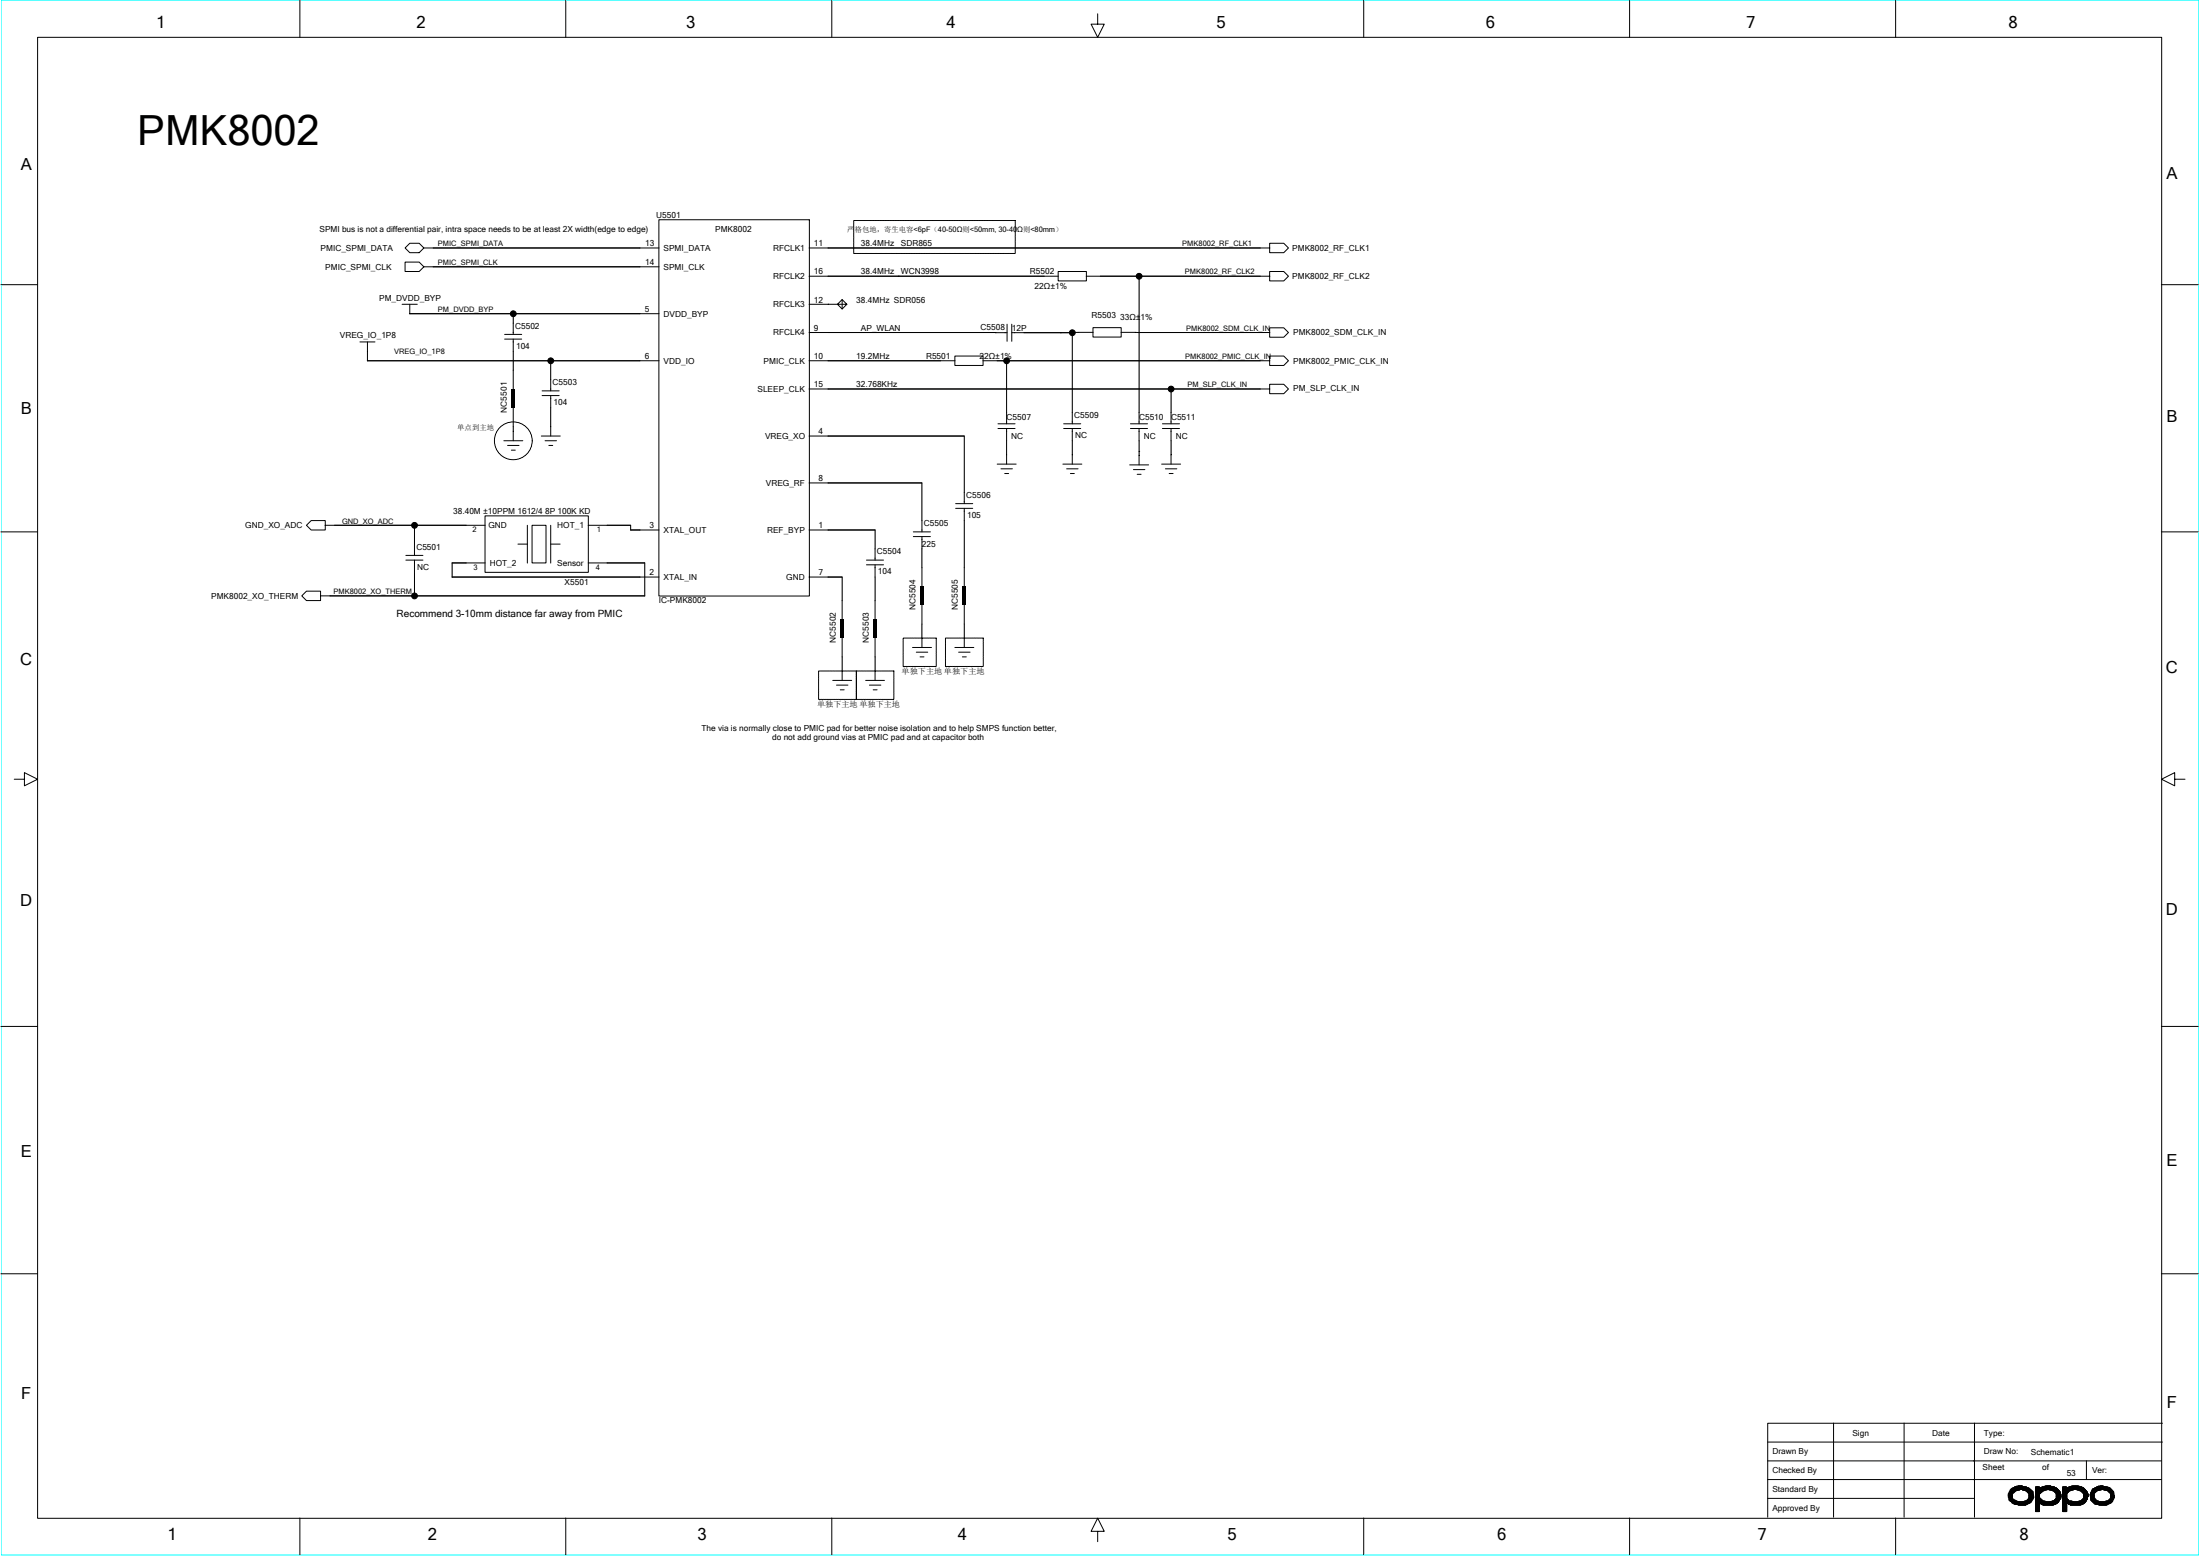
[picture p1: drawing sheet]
<svg xmlns="http://www.w3.org/2000/svg" width="297mm" height="210mm" viewBox="0 0 297 210" stroke-linecap="round" stroke-linejoin="round" font-family="sans-serif">
<path d="M.1 0h296.8v209.8h-296.8z" fill="none" stroke="#0ff" stroke-width=".14"/>
<g fill="none" stroke="#000" stroke-width=".14">
<path d="M5.1 5h286.8v199.9h-286.8zM40.5 .1v4.9M76.4 .1v4.9M112.3 .1v4.9M148.2 1.9v1.4h.9l-.9 1.7-.9-1.7h.9M184.1 .1v4.9M220 .1v4.9M255.9 .1v4.9M.1 38.4h5M54.7 35.4h1.9l.6 .6-.6 .6h-1.9zM54.7 33.5l.6-.7h1.3l.6 .7-.6 .6h-1.3zM89 29.7h20.3v50.7h-20.3z"/>
<path d="M89 36h-31.8M89 33.5h-31.8M109.2 33.5h62.2M109.2 37.3h33.7M109.3 29.7h.1M115.3 29.8h21.8v4.4h-21.8zM142.9 36.6h3.8v1.3h-3.8zM146.7 37.3h24.7M153.8 37.3v19.9M171.4 36.6h1.9l.7 .7-.7 .6h-1.9zM171.4 32.8h1.9l.7 .7-.7 .6h-1.9zM291.8 38.4h5"/>
<path d="M48.6 46.1h2M49.6 48.7h39.4M49.6 46.1v2.6M54.3 41.1h2M55.3 42.3h33.7M55.3 41.1v1.3M68 59.5h2.6M68.1 45.8h2.3M68.1 45.1h2.3M69.3 42.3v2.8M69.3 45.8v6.7M69.3 55v4.5"/>
<path d="M73.1 58.8h2.5M73.2 53.4h2.3M73.2 52.7h2.3M73.6 59.5h1.5M74.4 48.7v4M74.4 53.4v5.4M109.2 41.1h5.1l-.6 .6-.6-.6 .6-.7 .6 .7M109.2 58.8h21v9.2M109.2 48.7h19.7M109.2 52.5h62.2M109.2 44.9h25.2M113.7 40.4v1.3"/>
<path d="M128.9 48h3.8v1.3h-3.8zM132.7 48.7h38.7M134.4 44.9h1.6M134.7 57.8h2.4M134.7 57.2h2.4M135.9 48.7v8.5M135.9 57.8v4.8M136 43.8v2.3M136.6 44.9h8.2M136.6 43.8v2.3M143.6 57.8h2.3M143.6 57.2h2.3"/>
<path d="M144.8 57.8v4.8M147.6 44.2h3.8v1.3h-3.8zM147.6 44.9h-2.8v12.3M151.4 44.9h20M152.6 57.8h2.3M152.6 57.2h2.3M153.8 57.8v4.9M156.9 57.8h2.4M156.9 57.2h2.4M158.1 52.5v4.7M158.1 57.8v4.8M171.4 48h1.9l.7 .7-.7 .6h-1.9z"/>
<path d="M171.4 51.9h1.9l.7 .6-.7 .6h-1.9zM171.4 44.2h1.9l.7 .7-.7 .6h-1.9zM.1 71.8h5M41.4 79.8h1.9v1.2h-1.9l-.7-.6zM42 70.3h1.9v1.2h-1.9l-.6-.6zM54.8 75.6h2.3M54.8 75h2.3M56 70.9v4.1M56 75.6v4.8M61 77.9h28M65.5 69.6h13.9v7.6h-13.9zM65.5 70.9h-21.6"/>
<path d="M65.5 76h-4.5v1.9M68.5 60.1h1.6M69 60.7h.6M69.9 73.4h1.3M71.2 70.9v5.1M71.8 70.9h1.9v5.1h-1.9zM74.1 60.1h.5M74.3 73.4h1.3M74.4 70.9v5.1M79.4 70.9h5.8v.6M79.4 76h7.7v4.4M85.1 71.5h3.9"/>
<path d="M109.2 65.2h15.3v6.6M109.2 71.5h8.9v4.1M109.2 77.9h4.5v5.7M117 75.6h2.3M117 76.2h2.3M118.1 76.2v7.4M123.3 71.8h2.3M123.3 72.4h2.3M124.5 72.4v6.8M129 68.6h2.3M129 68h2.3M130.2 68.6v10.6"/>
<path d="M134.6 62.6h2.6M135.1 63.3h1.6M135.7 63.9h.5M143.5 62.6h2.6M144 63.3h1.6M144.5 63.9h.6M152.5 62.7h2.6M153 63.4h1.6M153.5 64h.6M156.8 62.6h2.6M157.3 63.3h1.6M157.9 63.9h.5"/>
<path d="M291.8 71.8h5M87.1 80.4h-43.8M112.4 91.8h2.6M112.9 92.5h1.6M113.5 93.1h.5M113.7 86.1v5.7M116.9 91.8h2.5M117.4 92.5h1.5M117.9 93.1h.5M118.1 86.1v5.7M123.2 87.4h2.6M123.7 88h1.6"/>
<path d="M124.2 88.6h.6M124.5 81.7v5.7M128.9 87.4h2.6M129.4 88h1.6M129.9 88.6h.6M130.2 81.7v5.7M1.9 105.2h1.4v-.9l1.8 .9-1.8 .8v-.8M293.6 105.2v-.9l-1.8 .9 1.8 .8v-.8h1.4M.1 138.5h5M291.8 138.5h5M.1 171.9h5M291.8 171.9h5"/>
<path d="M238.7 194.6h53.3M247.6 192v12.7M257.1 192v12.7M266.6 192v12.7M281.7 197.1v2.6M291.8 199.7h-53.1M291.8 197.1h-53.1M292 192.1h-53.3v12.6M40.5 204.9v4.9M76.4 204.9v4.9M112.3 204.9v4.9M148.2 206.7h.9l-.9-1.8-.9 1.8h.9v1.3"/>
<path d="M184.1 204.9v4.9M220 204.9v4.9M238.7 202.2h27.9M255.9 204.9v4.9M271.1 201.6h.7M271.1 201.7h.6M271.1 201.8h.6M271.1 202h.6M271.1 202.1h.6M271.3 201.3h.8M271.3 202.3h.6M271.3 202.2h.4"/>
<path d="M271.3 201.4v1.1h.8M271.4 202.6h.8M271.4 202.5v-1.3v1.4h.7M271.5 202.2v.4h.8M271.5 200.9a2.21 2.21 0 0 1 3 .4l.1 .8-.4 .6-.8 .4h-.6l-.9-.1-.6-.5-.1-.8zM271.5 201v1.6v-1.5v.1M271.7 201.6l.5-.4 .6-.3 .8 .3 .4 .4v.6a1.54 1.54 0 0 1-2.3 0zM271.7 200.9l-.1 1.8h2.6v-1.7M271.7 200.8h2.2M271.8 200.8v.7M271.8 202.3v.5M271.9 202.5v.5h1.9"/>
<path d="M271.9 200.8v.6h-.6M272.1 202.4v.6M272.2 200.7v.5h-.8M272.2 202.6v.4M272.3 202.6v.4M272.3 200.7v.4M272.3 200.6h.8M272.4 202.7v.4M272.4 200.7v.4M272.5 203.1h1.1M272.6 202.7v.4M272.6 200.5v.6"/>
<path d="M272.7 202.7v.4M272.7 200.5v.6h-1.3M272.8 202.7v.4M272.8 200.5v.4M272.9 202.7v.4M272.9 200.5v.4M273.1 202.7v.4M273.1 200.5v.6h1.1M273.2 202.7v.4M273.2 200.7v.4M273.3 202.6v.5M273.3 200.7v.4"/>
<path d="M273.4 202.6h.9M273.4 202.6v.5M273.4 200.7v.4M273.4 201.2h1M273.5 200.7h-1.4v.5M273.6 202.6v.4M273.6 200.7v.5M273.7 201.3h.8M273.7 200.8v.5M273.7 202.4v.6h-1.5v-.4M273.8 200.8v.6h.7M273.9 201.8h.7"/>
<path d="M273.9 202h.7M273.9 202.1h.7M273.9 201.7h.6M274 200.8v.8h.5M274 200.9h-2.5M274.1 200.9v1.9h-2.5M274.3 201.2v1.3h-.6M274.5 201.3v1h-.7v.5M274.5 202.2h-.6l.1 .6M274.8 200.8h2.8M274.8 200.9h3M274.8 200.7h.6v3.3h-.6"/>
<path d="M274.8 203h.6M274.8 203.1h.6M274.8 203.2h.6M274.8 203.3h.6M274.8 203.5h.6M274.8 203.6h.6M274.8 203.7h.6M274.8 203.9h.6M274.8 201.2h1.2M274.8 202.6h1.1M274.8 202.5h.9M274.8 202.3h.8v.7"/>
<path d="M274.8 202.2h.7v.6M274.8 201.6h.6M274.8 201.7h.6M274.8 201.8h.6M274.8 202h.6M274.8 202.1h.6M274.8 200.7h.6v.2v-.1h.1a2.27 2.27 0 0 1 2.3 .1 1.03 1.03 0 0 1 .2 1.6l-.2 .3-.5 .3h-1.4l-.5-.3v1.2h-.6zM274.8 200.7v3.3M275 200.7v3.3M275.1 200.7v3.3M275.2 200.7v3.3M275.4 201.6l.5-.4 .6-.3 .8 .3 .3 .4v.6a1.54 1.54 0 0 1-2.2 0z"/>
<path d="M275.5 200.8v.8M275.6 203h2M275.6 200.8v.6h-.8M275.7 200.7h1.7v.6M275.7 200.7v.6h-.9M275.7 202.4v.6M275.9 200.7v.5M275.9 202.6v.5M276 200.7v.4M276 202.6v.5M276.1 202.6v.5M276.1 200.5v.6"/>
<path d="M276.2 200.6h.7M276.2 202.7v.4M276.2 200.5v.6h-1.4M276.4 202.7v.4M276.4 200.5v.6M276.5 202.7v.4M276.5 200.5v.4M276.6 202.7v.4M276.6 200.5v.6M276.7 201.1h1.2M276.8 202.7v.4M276.8 200.5v.6"/>
<path d="M276.9 202.7v.4M276.9 200.5v.6M277 202.6v.5M277 200.7v.4M277.1 201.2h.9v1.4M277.1 202.6h.8M277.1 202.6v.5M277.1 200.7v.4M277.3 202.6v.5h-1.5M277.3 200.7v.5M277.4 201.3h.7v1h-.6M277.4 202.5h.6"/>
<path d="M277.4 202.4v.6M277.5 201.4h.6M277.5 202.3v.7M277.5 200.8v.6M277.6 201.8h.7v.2h-.7M277.6 201.7h.7M277.6 202.1h.7M277.6 200.8v.8h.5M277.8 200.9v1.9h-3M277.9 201v1.7h-3.1M278.3 202.2h-.7v.6M278.5 203h.5"/>
<path d="M278.5 203.1h.5M278.5 203.2h.5M278.5 203.3h.5M278.5 203.5h.5M278.5 203.6h.5M278.5 203.7h.5M278.5 203.9h.5M278.5 200.9h3M278.5 200.8h2.8M278.5 200.7h.5v3.3h-.5M278.5 201.2h1M278.5 202.6h1"/>
<path d="M278.5 202.5h.8M278.5 202.3h.7v.5M278.5 202.2h.5M278.5 201.6h.5M278.5 201.7h.5M278.5 201.8h.5M278.5 202h.5M278.5 202.1h.5M278.5 200.7h.5v.2v-.1h.2a2.17 2.17 0 0 1 2.4 .3l.1 .2a.49 .49 0 0 1 .1 .8v.2a1.37 1.37 0 0 1-.9 .8h-1.4l-.5-.3v1.2h-.5zM278.5 200.7v3.3M278.7 200.7v3.3M278.8 200.7v3.3"/>
<path d="M278.9 200.7v3.3M279.2 200.8v.6h-.7M279.3 202.4v.6h2M279.3 200.7v.6h-.8M279.4 200.7h1.7v.6M279.4 202.6v.4M279.4 200.7v.5M279.4 201.2l.8-.3 .7 .3 .4 .4v.6a1.54 1.54 0 0 1-2.3 0v-.6zM279.5 202.6v.5M279.5 200.7v.4M279.7 202.6v.5M279.7 200.5v.6"/>
<path d="M279.8 202.6v.5M279.8 200.5v.6h-1.3M279.9 202.7v.4M279.9 200.5v.6M280.1 202.7v.4M280.1 200.5v.4M280.2 202.7v.4M280.2 200.5v.4M280.3 202.7v.4M280.3 200.5v.4M280.4 201.1h1.2M280.4 202.7v.4"/>
<path d="M280.4 200.5v.6M280.6 202.7v.4M280.6 200.5v.6M280.7 202.6v.5M280.7 200.5v.6M280.8 201.2h.9v1.4M280.8 202.6v.5M280.8 200.7v.4M280.8 202.6h.8M280.9 202.6v.5h-1.4M280.9 200.7v.5M281 201.3h.8v1h-.6"/>
<path d="M281 202.5h.7M281.1 202.4v.6M281.2 201.4h.6M281.2 202.3v.7M281.2 200.8v.6M281.3 201.6h.7M281.3 201.7h.7M281.3 201.8h.7M281.3 202h.7M281.3 202.2h.6M281.3 202.1h.5M281.3 200.8v2"/>
<path d="M281.4 200.9v1.9h-2.9M281.6 201v1.7h-3.1M282.2 201.7h.5M282.2 201.8h.5M282.2 202h.5M282.3 201.6h.4M282.3 202.3h.6M282.3 202.2h.4M282.3 201.3v1.2h.7M282.3 202.1h.4M282.4 201.2h.8M282.5 201v1.6h.7"/>
<path d="M282.6 200.9h2.4M282.6 200.9v1.8M282.6 200.9a2.03 2.03 0 0 1 2.8 .4l.1 .8-.4 .6-.8 .4-1.5-.1-.5-.5-.1-.8zM282.7 202.8h2.3M282.7 201.6l.4-.4 .7-.3 .8 .3 .4 .4v.6a1.52 1.52 0 0 1-2.3 0zM282.7 200.9v1.9M282.8 200.8h2.1M282.8 202.2v.8M282.8 200.8v.6h-.5M283 202.3v.7M283 200.8v.5h-.6M283.1 200.7h1.2v.4"/>
<path d="M283.1 202.4v.6M283.1 200.7v.5M283.2 202.6v.4M283.2 200.7v.4M283.3 200.6h.7M283.3 202.6v.5M283.3 200.7v.4M283.5 202.7v.4M283.5 200.7v.4M283.6 202.7v.4M283.6 200.5v.6h-1M283.7 202.7v.4"/>
<path d="M283.7 200.5v.6M283.8 202.7v.4M283.8 200.5v.4M284 202.7v.4M284 200.5v.6M284.1 201.1h1M284.1 200.7v.4M284.1 202.7v.4M284.2 200.7v.4M284.2 202.7v.4M284.3 202.6v.5M284.5 200.7v.4"/>
<path d="M284.5 202.6v.5h-1.1M284.6 201.2h.6v1.4h-.9M284.6 200.7v.5M284.6 202.6v.4h-1.8M284.7 202.5h.5M284.7 200.8v.5h.7v1h-.6M284.7 202.4v.6M284.8 201.4h.6M284.9 200.8v.6M284.9 202.3v.5M285 201.8h.5M285 202h.5"/>
<path d="M285 202.1h.5M285 202.2h.4M285 201.6h.4M285 201.7h.4M285 200.9v1.9M285.1 201v1.7h-2.5"/>
<circle cx="153.8" cy="37.3" r=".39"/>
<circle cx="69.3" cy="59.5" r="2.55"/>
<circle cx="69.3" cy="42.3" r=".39"/>
<circle cx="74.4" cy="48.7" r=".39"/>
<circle cx="135.9" cy="48.7" r=".39"/>
<circle cx="144.8" cy="44.9" r=".39"/>
<circle cx="158.1" cy="52.5" r=".39"/>
<circle cx="56" cy="70.9" r=".39"/>
<circle cx="56" cy="80.4" r=".39"/>
</g>
<g fill="#000">
<path d="M49.6 47.4v1.3zM69 52.5h.6v2.6h-.6zM69.3 42.3v1.3zM69.3 57.6v.6zM134.6 48.7h1.3zM135.9 59.5v1.9zM143.2 44.9h1.6zM144.8 59.5v1.9zM153.8 59.5v1.4zM158.1 59.5v1.9zM61 76h1.9zM61 76v1.9z"/>
<path d="M85.2 70.9v.6zM85.2 71.5h1.2zM111.8 77.9h1.9zM124.2 79.1h.6v2.6h-.6zM129.9 79.1h.6v2.6h-.6zM153.8 60.9v.6zM113.5 83.6h.5v2.5h-.5zM113.7 88.6v2zM117.9 83.6h.5v2.5h-.5zM118.1 88.6v2zM124.5 84.2v1.9zM130.2 84.2v1.9z"/>
</g>
<g fill="#000">
<path d="M144.8 44.9h.9zM153.3 44.9h.4z"/>
<circle cx="153.8" cy="37.3" r=".4"/>
<circle cx="69.3" cy="42.3" r=".4"/>
<circle cx="74.4" cy="48.7" r=".4"/>
<circle cx="135.9" cy="48.7" r=".4"/>
<circle cx="144.8" cy="44.9" r=".4"/>
<circle cx="158.1" cy="52.5" r=".4"/>
<circle cx="56" cy="70.9" r=".4"/>
<circle cx="56" cy="80.4" r=".4"/>
</g>
<path d="M110.5 90.6h5.1v3.8h-5.1zM115.6 90.6h5.1v3.8h-5.1zM121.9 86.1h4.5v3.8h-4.5zM127.7 86.1h5.1v3.8h-5.1z" fill="none" stroke="#000" stroke-width=".14" stroke-dasharray=".1 .1 0 .1"/>
<text font-size="5.6" x="18.5" y="19.6">PMK8002</text>
<g font-size="2.2">
<text x="21.1" y="3.8">1</text>
<text x="56.2" y="3.8">2</text>
<text x="92.7" y="3.8">3</text>
<text x="127.8" y="3.8">4</text>
<text x="164.2" y="3.8">5</text>
<text x="200.6" y="3.8">6</text>
<text x="235.8" y="3.8">7</text>
<text x="271.2" y="3.8">8</text>
<text x="2.8" y="23">A</text>
<text x="292.5" y="24.1">A</text>
<text x="2.8" y="55.8">B</text>
<text x="292.5" y="57">B</text>
<text x="2.7" y="89.7">C</text>
<text x="292.4" y="90.8">C</text>
<text x="2.7" y="122.3">D</text>
<text x="292.4" y="123.5">D</text>
<text x="2.8" y="156.2">E</text>
<text x="292.5" y="157.3">E</text>
<text x="2.9" y="188.8">F</text>
<text x="292.6" y="189.9">F</text>
<text x="22.6" y="207.8">1</text>
<text x="57.8" y="207.8">2</text>
<text x="94.2" y="207.8">3</text>
<text x="129.3" y="207.8">4</text>
<text x="165.7" y="207.8">5</text>
<text x="202.2" y="207.8">6</text>
<text x="237.3" y="207.8">7</text>
<text x="272.7" y="207.8">8</text>
</g>
<text font-size="1.3" x="53.5" y="83.3">Recommend 3-10mm distance far away from PMIC</text>
<g font-size="1.1">
<text x="88.6" y="29.4">U5501</text>
<text x="43.1" y="31.3">SPMI bus is not a differential pair, intra space needs to be at least 2X width(edge to edge)</text>
<text x="43.3" y="33.8">PMIC_SPMI_DATA</text>
<text x="87.1" y="33.2">13</text>
<text x="87.1" y="35.8">14</text>
<text x="89.6" y="33.8">SPMI_DATA</text>
<text x="96.6" y="31.3">PMK8002</text>
<text x="104.4" y="33.8">RFCLK1</text>
<text x="109.9" y="33.2">11</text>
<text x="116.2" y="33.2">38.4MHz</text>
<text x="121.6" y="33.2">SDR865</text>
<text x="174.5" y="33.8">PMK8002_RF_CLK1</text>
<text x="43.9" y="36.4">PMIC_SPMI_CLK</text>
<text x="51.2" y="40.6">PM_DVDD_BYP</text>
<text x="89.6" y="36.4">SPMI_CLK</text>
<text x="104.4" y="37.7">RFCLK2</text>
<text x="104.4" y="41.4">RFCLK3</text>
<text x="109.9" y="40.8">12</text>
<text x="109.9" y="37">16</text>
<text x="115.6" y="40.8">38.4MHz SDR056</text>
<text x="116.2" y="37">38.4MHz</text>
<text x="121.6" y="37">WCN3998</text>
<text x="139.1" y="37">R5502</text>
<text x="139.7" y="38.9">22Ω±1%</text>
<text x="174.5" y="37.7">PMK8002_RF_CLK2</text>
<text x="45.9" y="45.7">VREG_IO_1P8</text>
<text x="69.6" y="44.4">C5502</text>
<text x="69.7" y="47">104</text>
<text x="87.1" y="42.1">5</text>
<text x="89.6" y="42.7">DVDD_BYP</text>
<text x="104.4" y="45.3">RFCLK4</text>
<text x="109.9" y="44.6">9</text>
<text x="116.2" y="44.6">AP_WLAN</text>
<text x="132.4" y="44.5">C5508</text>
<text x="136.6" y="44.7">12P</text>
<text x="147.4" y="42.9">R5503</text>
<text x="151.2" y="43.1">33Ω±1%</text>
<text x="174.6" y="45.3">PMK8002_SDM_CLK_IN</text>
<text x="74.6" y="52">C5503</text>
<text x="87.1" y="48.5">6</text>
<text x="89.6" y="49.1">VDD_IO</text>
<text x="102.3" y="52.9">SLEEP_CLK</text>
<text x="103.1" y="49.1">PMIC_CLK</text>
<text x="109.9" y="48.5">10</text>
<text x="109.9" y="52.3">15</text>
<text x="115.6" y="48.5">19.2MHz</text>
<text x="115.6" y="52.3">32.768KHz</text>
<text x="125" y="48.5">R5501</text>
<text x="132.2" y="48.5">22Ω±1%</text>
<text x="174.6" y="49.1">PMK8002_PMIC_CLK_IN</text>
<text x="174.6" y="52.7">PM_SLP_CLK_IN</text>
<text x="68.4" y="55.7" transform="rotate(-90 68.4 55.7)">NC5501</text>
<text x="74.7" y="54.7">104</text>
<text x="103.3" y="59.2">VREG_XO</text>
<text x="110.5" y="58.6">4</text>
<text x="135.9" y="56.7">C5507</text>
<text x="136.5" y="59.2">NC</text>
<text x="145" y="56.4">C5509</text>
<text x="145.2" y="59.1">NC</text>
<text x="153.8" y="56.7">C5510</text>
<text x="154.4" y="59.2">NC</text>
<text x="158.1" y="56.7">C5511</text>
<text x="158.7" y="59.2">NC</text>
<text x="103.4" y="65.6">VREG_RF</text>
<text x="110.5" y="64.9">8</text>
<text x="33.1" y="71.3">GND_XO_ADC</text>
<text x="61.2" y="69.4">38.40M ±10PPM 1612/4 8P 100K KD</text>
<text x="66" y="71.3">GND</text>
<text x="75.2" y="71.3">HOT_1</text>
<text x="87.7" y="71.3">3</text>
<text x="89.6" y="71.9">XTAL_OUT</text>
<text x="103.6" y="71.9">REF_BYP</text>
<text x="110.5" y="71.3">1</text>
<text x="124.7" y="71">C5505</text>
<text x="130.4" y="67.2">C5506</text>
<text x="130.6" y="69.9">105</text>
<text x="56.2" y="74.2">C5501</text>
<text x="56.3" y="76.9">NC</text>
<text x="66.1" y="76.3">HOT_2</text>
<text x="75.2" y="76.3">Sensor</text>
<text x="87.7" y="77.6">2</text>
<text x="110.5" y="77.6">7</text>
<text x="118.4" y="74.8">C5504</text>
<text x="118.5" y="77.5">104</text>
<text x="124.5" y="73.8">225</text>
<text x="28.5" y="80.8">PMK8002_XO_THERM</text>
<text x="76.2" y="78.9">X5501</text>
<text x="89" y="81.4">IC-PMK8002</text>
<text x="89.6" y="78.3">XTAL_IN</text>
<text x="106.2" y="78.3">GND</text>
<text x="123.6" y="82.3" transform="rotate(-90 123.6 82.3)">NC5504</text>
<text x="129.3" y="82.3" transform="rotate(-90 129.3 82.3)">NC5505</text>
<text x="112.9" y="86.7" transform="rotate(-90 112.9 86.7)">NC5502</text>
<text x="117.3" y="86.7" transform="rotate(-90 117.3 86.7)">NC5503</text>
<text x="110.3" y="95.4">单独下主地 单独下主地</text>
<text x="121.7" y="91">单独下主地 单独下主地</text>
<text x="94.7" y="98.6">The via is normally close to PMIC pad for better noise isolation and to help SMPS function better,</text>
<text x="104.3" y="99.8">do not add ground vias at PMIC pad and at capacitor both</text>
<text x="239.3" y="196.3">Drawn By</text>
<text x="250.1" y="193.7">Sign</text>
<text x="260.9" y="193.7">Date</text>
<text x="267.9" y="193.7">Type:</text>
<text x="267.9" y="196.3">Draw No:</text>
<text x="274.2" y="196.4">Schematic1</text>
<text x="239.3" y="198.8">Checked By</text>
<text x="239.3" y="201.3">Standard By</text>
<text x="239.3" y="203.9">Approved By</text>
<text x="267.7" y="198.3">Sheet</text>
<text x="275.7" y="198.3">of</text>
<text x="279" y="199.2">53</text>
<text x="282.5" y="198.8">Ver:</text>
</g>
<g font-size="1">
<text x="59.1" y="33.3">PMIC_SPMI_DATA</text>
<text x="59.1" y="35.8">PMIC_SPMI_CLK</text>
<text x="114.4" y="31.3">严格包地，寄生电容&lt;6pF（40-50Ω则&lt;50mm, 30-40Ω则&lt;80mm）</text>
<text x="159.6" y="33.3">PMK8002_RF_CLK1</text>
<text x="160" y="37">PMK8002_RF_CLK2</text>
<text x="53.2" y="47.8">VREG_IO_1P8</text>
<text x="59.1" y="42.1">PM_DVDD_BYP</text>
<text x="160.2" y="44.7">PMK8002_SDM_CLK_IN</text>
<text x="160" y="48.5">PMK8002_PMIC_CLK_IN</text>
<text x="160.3" y="52.3">PM_SLP_CLK_IN</text>
<text x="61.7" y="58">单点到主地</text>
<text x="46.2" y="70.7">GND_XO_ADC</text>
<text x="63.8" y="71.8">2</text>
<text x="80.6" y="71.8">1</text>
<text x="63.9" y="76.9">3</text>
<text x="80.4" y="76.9">4</text>
<text x="45" y="80.2">PMK8002_XO_THERM</text>
</g>
</svg>
